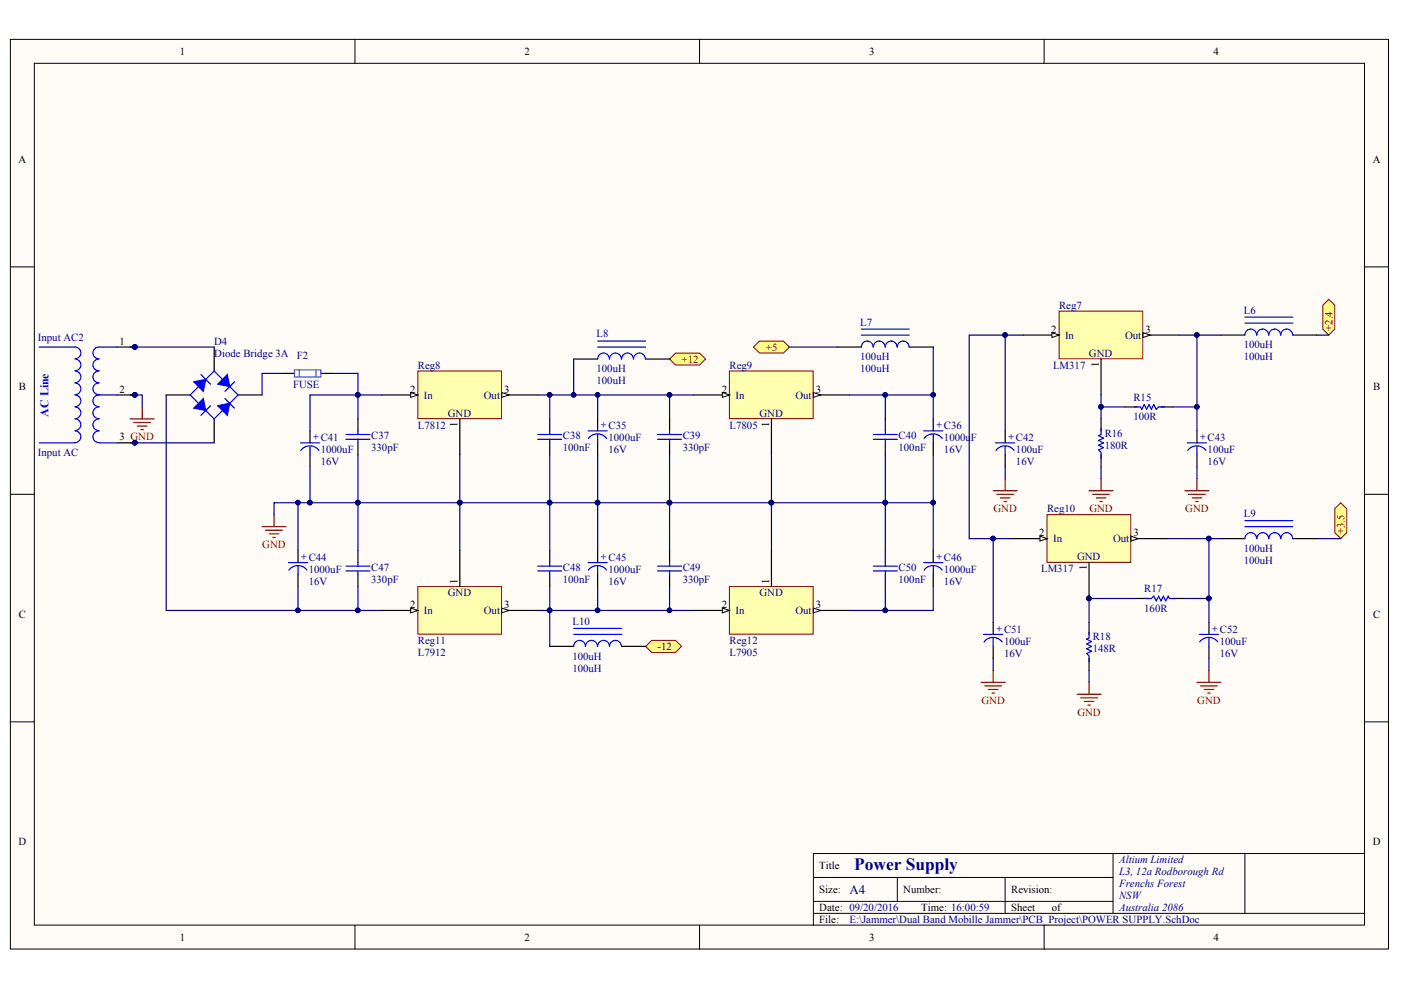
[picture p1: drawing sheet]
<svg xmlns="http://www.w3.org/2000/svg" width="297mm" height="210mm" viewBox="0 0 297 210" stroke-linecap="round" stroke-linejoin="round" font-family="sans-serif">
<g fill="#fffcf8" stroke="#000" stroke-width=".21">
<path d="M2.2 8.3h292.2v192.9h-292.2z"/>
<path d="M7.3 13.4h282v182.7h-282z"/>
</g>
<g fill="none" stroke="#000" stroke-width=".21">
<path d="M75.3 8.3v5.1M148.3 8.3v5.1M221.4 8.3v5.1M2.2 56.6h5.1M289.4 56.6h5M2.2 104.8h5.1M289.4 104.8h5M2.2 153h5.1M289.4 153h5M75.3 196.2v5.1M148.3 196.2v5.1M172.5 186h63.5"/>
<path d="M172.5 193.7h116.9M172.5 191.1h63.5M190.2 186v5.1M213.1 186v7.7M221.4 196.2v5.1M236 181v12.7M263.9 181h-91.4v15.2M289.4 181h-25.5v12.7"/>
</g>
<path d="M45.4 73.6v5.1M35.2 83.7h5.1M45.4 88.8v5.1M50.5 83.7h5.1" fill="none" stroke="#000" stroke-width=".25"/>
<path d="M42.6 79.4l2 2.1M40.3 83.7l5.1-5 5.1 5-5.1 5.1z" fill="none" stroke="#00f" stroke-width=".25"/>
<path d="M41.1 80.9l2.5-.5-.5 2.6z" fill="#00f"/>
<path d="M41.1 80.9l2.5-.5-.5 2.6zM49.7 80.9l-2 2.1" fill="none" stroke="#00f" stroke-width=".25"/>
<path d="M46.2 81.5l2-2.1 .5 2.6z" fill="#00f"/>
<path d="M44.6 86l-2 2.1M46.2 81.5l2-2.1 .5 2.6z" fill="none" stroke="#00f" stroke-width=".25"/>
<path d="M41.1 86.5l2-2 .5 2.5z" fill="#00f"/>
<path d="M41.1 86.5l2-2 .5 2.5zM47.7 84.5l2 2" fill="none" stroke="#00f" stroke-width=".25"/>
<path d="M46.2 86l2.5-.5-.5 2.6z" fill="#00f"/>
<path d="M46.2 86l2.5-.5-.5 2.6z" fill="none" stroke="#00f" stroke-width=".25"/>
<path d="M27.6 88.8h5.1M28.4 89.6h3.5M29.1 90.3h2.1M29.9 91.1h.5M30.2 86.3v2.5" fill="none" stroke="#800000" stroke-width=".25"/>
<path d="M27.6 73.6h17.8M27.6 93.9h17.8" fill="none" stroke="#000080" stroke-width=".25"/>
<g fill="#000080" stroke="#000080" stroke-width=".21">
<circle cx="28.6" cy="73.6" r=".49"/>
<circle cx="28.6" cy="93.9" r=".49"/>
</g>
<path d="M88.6 78.7h17.7v10.1h-17.7z" fill="#ffffb0" stroke="#800000" stroke-width=".21"/>
<path d="M81 83.7h7.6M97.5 88.8v7.6" fill="none" stroke="#000" stroke-width=".25"/>
<path d="M87.1 83.2l1.5 .5-1.5 .5z" fill="#fffcf8"/>
<path d="M87.1 83.2l1.5 .5-1.5 .5z" fill="none" stroke="#000" stroke-width=".21"/>
<path d="M106.4 83.7h7.6" fill="none" stroke="#000" stroke-width=".25"/>
<path d="M106.4 83.2l1.5 .5-1.5 .5z" fill="#fffcf8"/>
<path d="M106.4 83.2l1.5 .5-1.5 .5z" fill="none" stroke="#000" stroke-width=".21"/>
<path d="M88.6 124.4h17.7v10.1h-17.7z" fill="#ffffb0" stroke="#800000" stroke-width=".21"/>
<path d="M97.5 116.7v7.7M81 129.4h7.6" fill="none" stroke="#000" stroke-width=".25"/>
<path d="M87.1 128.9l1.5 .5-1.5 .5z" fill="#fffcf8"/>
<path d="M87.1 128.9l1.5 .5-1.5 .5z" fill="none" stroke="#000" stroke-width=".21"/>
<path d="M106.4 129.4h7.6" fill="none" stroke="#000" stroke-width=".25"/>
<path d="M106.4 128.9l1.5 .5-1.5 .5z" fill="#fffcf8"/>
<path d="M106.4 128.9l1.5 .5-1.5 .5z" fill="none" stroke="#000" stroke-width=".21"/>
<path d="M154.6 78.7h17.8v10.1h-17.8z" fill="#ffffb0" stroke="#800000" stroke-width=".21"/>
<path d="M147 83.7h7.7M163.6 88.8v7.6" fill="none" stroke="#000" stroke-width=".25"/>
<path d="M153.1 83.2l1.6 .5-1.6 .5z" fill="#fffcf8"/>
<path d="M153.1 83.2l1.6 .5-1.6 .5z" fill="none" stroke="#000" stroke-width=".21"/>
<path d="M172.5 83.7h7.6" fill="none" stroke="#000" stroke-width=".25"/>
<path d="M172.5 83.2l1.5 .5-1.5 .5z" fill="#fffcf8"/>
<path d="M172.5 83.2l1.5 .5-1.5 .5z" fill="none" stroke="#000" stroke-width=".21"/>
<path d="M154.6 124.4h17.8v10.1h-17.8z" fill="#ffffb0" stroke="#800000" stroke-width=".21"/>
<path d="M163.6 116.7v7.7M147 129.4h7.7" fill="none" stroke="#000" stroke-width=".25"/>
<path d="M153.1 128.9l1.6 .5-1.6 .5z" fill="#fffcf8"/>
<path d="M153.1 128.9l1.6 .5-1.6 .5z" fill="none" stroke="#000" stroke-width=".21"/>
<path d="M172.5 129.4h7.6" fill="none" stroke="#000" stroke-width=".25"/>
<path d="M172.5 128.9l1.5 .5-1.5 .5z" fill="#fffcf8"/>
<path d="M172.5 128.9l1.5 .5-1.5 .5z" fill="none" stroke="#000" stroke-width=".21"/>
<g fill="none" stroke="#000" stroke-width=".25">
<path d="M65.7 91.4v2.5M65.7 96.4v2.6M75.9 88.8v2.6M75.9 93.9v2.5M116.6 88.8v2.6M116.6 93.9v2.5M126.7 88.8v2.6M126.7 93.9v2.5M142 88.8v2.6M142 93.9v2.5M187.7 88.8v2.6M187.7 93.9v2.5"/>
<path d="M197.9 88.8v2.6M197.9 93.9v2.5M213.1 91.4v2.5M213.1 96.4v2.6M253.8 91.4v2.5M253.8 96.4v2.6M63.2 116.7v2.6M75.9 116.7v2.6M116.6 116.7v2.6M126.7 116.7v2.6M142 116.7v2.6M187.7 116.7v2.6"/>
<path d="M197.9 116.7v2.6M63.2 121.8v2.6M75.9 121.8v2.6M116.6 121.8v2.6M126.7 121.8v2.6M142 121.8v2.6M187.7 121.8v2.6M197.9 121.8v2.6M210.6 132v2.5M210.6 137v2.6M256.3 132v2.5M256.3 137v2.6"/>
</g>
<g fill="none" stroke="#00f" stroke-width=".25">
<path d="M63.7 93.9h4.1M65.7 94.7v1.7M67.6 95.5a2.39 2.39 0 0 0-3.8 0M73.4 92.1h5M73.4 93.1h5M75.9 91.4v.7M75.9 93.1v.8M114 92.1h5.1M114 93.1h5.1M116.6 91.4v.7M116.6 93.1v.8M124.7 91.4h4"/>
<path d="M124.8 92.9a2.41 2.41 0 0 1 3.8 .1M126.7 92.1v1.8M139.4 92.1h5.1M139.4 93.1h5.1M142 91.4v.7M142 93.1v.8M185.2 92.1h5M185.2 93.1h5M187.7 91.4v.7M187.7 93.1v.8M195.8 91.4h4.1M197.9 92.1v1.8"/>
<path d="M199.8 93a2.39 2.39 0 0 0-3.9 0M211.1 93.9h4M213.1 94.7v1.7M215 95.5a2.39 2.39 0 0 0-3.8 0M251.7 93.9h4.1M253.8 94.7v1.7M255.7 95.5a2.39 2.39 0 0 0-3.9 0M61.2 119.3h4M75.9 119.3v.7M116.6 119.3v.7M124.7 119.3h4M142 119.3v.7"/>
<path d="M187.7 119.3v.7M195.8 119.3h4.1M63.2 120v1.8M65.1 120.9a2.39 2.39 0 0 0-3.9 0M73.4 120h5M73.4 121.1h5M75.9 121.1v.7M114 120h5.1M114 121.1h5.1M116.6 121.1v.7M124.8 120.9a2.41 2.41 0 0 1 3.8 0M126.7 120v1.8"/>
<path d="M139.4 120h5.1M139.4 121.1h5.1M142 121.1v.7M185.2 120h5M185.2 121.1h5M187.7 121.1v.7M197.9 120v1.8M199.8 120.9a2.39 2.39 0 0 0-3.9 0M208.5 134.5h4.1M210.6 135.3v1.7M212.5 136.1a2.39 2.39 0 0 0-3.9 0M254.3 134.5h4"/>
<path d="M254.4 136.1a2.41 2.41 0 0 1 3.8 0M256.3 135.3v1.7"/>
</g>
<path d="M222 109.1h17.7v10.1h-17.7z" fill="#ffffb0" stroke="#800000" stroke-width=".21"/>
<path d="M214.4 114.2h7.6M230.9 119.3v7.6" fill="none" stroke="#000" stroke-width=".25"/>
<circle cx="230.9" cy="126.9" r=".49" fill="#000080" stroke="#000080" stroke-width=".21"/>
<path d="M220.5 113.7l1.5 .5-1.5 .5z" fill="#fffcf8"/>
<path d="M220.5 113.7l1.5 .5-1.5 .5z" fill="none" stroke="#000" stroke-width=".21"/>
<path d="M239.8 114.2h7.6" fill="none" stroke="#000" stroke-width=".25"/>
<path d="M239.8 113.7l1.5 .5-1.5 .5z" fill="#fffcf8"/>
<path d="M239.8 113.7l1.5 .5-1.5 .5z" fill="none" stroke="#000" stroke-width=".21"/>
<g fill="#000080" stroke="#000080" stroke-width=".21">
<circle cx="230.9" cy="126.9" r=".49"/>
<circle cx="75.9" cy="129.4" r=".49"/>
<circle cx="141.9" cy="129.4" r=".48"/>
<circle cx="126.7" cy="129.4" r=".48"/>
<circle cx="116.5" cy="129.4" r=".48"/>
<circle cx="116.5" cy="83.7" r=".48"/>
<circle cx="126.7" cy="83.7" r=".48"/>
<circle cx="141.9" cy="83.7" r=".48"/>
<circle cx="187.7" cy="129.4" r=".48"/>
<circle cx="187.7" cy="83.7" r=".48"/>
<circle cx="197.8" cy="106.6" r=".48"/>
<circle cx="187.7" cy="106.6" r=".48"/>
<circle cx="163.5" cy="106.6" r=".49"/>
<circle cx="141.9" cy="106.6" r=".48"/>
<circle cx="126.7" cy="106.6" r=".48"/>
<circle cx="116.5" cy="106.6" r=".48"/>
<circle cx="97.5" cy="106.6" r=".48"/>
<circle cx="75.9" cy="106.6" r=".49"/>
<circle cx="233.4" cy="86.3" r=".48"/>
<circle cx="253.7" cy="86.3" r=".48"/>
<circle cx="256.3" cy="126.9" r=".49"/>
<circle cx="213.1" cy="71" r=".48"/>
</g>
<path d="M233.4 88.8v2.6M233.4 96.4v2.6M238.5 86.3h2.6M246.2 86.3h2.5M230.9 132v2.5M230.9 139.6v2.5M241.1 126.9h2.5M248.7 126.9h2.5" fill="none" stroke="#000" stroke-width=".25"/>
<path d="M233.4 90.8v1.3l-.5 .3 1.1 .5-1.1 .5 1.1 .5-1.1 .5 1.1 .5-1.1 .5 .5 .5v1.3M240.6 86.3h1.2l.3 .5 .5-1 .5 1 .5-1 .5 1 .5-1 .5 1 .5-.5h1.3M230.9 134v1.3l-.5 .2 1 .5-1 .5 1 .5-1 .6 1 .5-1 .5 .5 .5v1.2M242.8 126.9h1.3l.5-.5 .5 1 .5-1 .6 1 .5-1 .5 1 .5-1 .2 .5h1.3" fill="none" stroke="#00f" stroke-width=".25"/>
<g fill="none" stroke="#000080" stroke-width=".25">
<path d="M216.9 71h-3.8v20.4M75.9 96.4v20.3M114 83.7h2.6v5.1M116.6 96.4v20.3M126.7 96.4v20.3M126.7 83.7v5.1M142 96.4v20.3M142 83.7v5.1M163.6 96.4v20.3M187.7 96.4v20.3M187.7 83.7v5.1M213.1 99v2.5"/>
<path d="M233.4 83.7v2.6h5.1M233.4 86.3v2.5M233.4 99v2.5M248.7 86.3h5.1M253.8 99v2.5M75.9 106.6h122M75.9 124.4v5M116.6 124.4v5M126.7 124.4v5M142 124.4v5M187.7 124.4v5M197.9 124.4v5h-17.8"/>
<path d="M210.6 139.6v2.5M241.1 126.9h-10.2v5.1M251.2 126.9h5.1M256.3 139.6v2.5M230.9 142.1v2.6"/>
</g>
<g fill="none" stroke="#800000" stroke-width=".25">
<path d="M55.6 111.7h5M56.3 112.4h3.6M57.1 113.2h2M57.9 113.9h.5M58.1 109.1v2.6M210.6 104h5.1M211.3 104.8h3.6M212.1 105.6h2M212.9 106.3h.5M213.1 101.5v2.5M230.9 104h5.1M231.7 104.8h3.5"/>
<path d="M232.4 105.6h2.1M233.2 106.3h.5M233.4 101.5v2.5M251.2 104h5.1M252 104.8h3.6M252.8 105.6h2M253.5 106.3h.5M253.8 101.5v2.5M208 144.7h5.1M208.8 145.4h3.6M209.6 146.2h2M210.3 146.9h.5"/>
<path d="M210.6 142.1v2.6M228.4 147.2h5M229.1 148h3.6M229.9 148.7h2M230.6 149.5h.6M230.9 144.7v2.5M253.8 144.7h5.1M254.5 145.4h3.6M255.3 146.2h2M256.1 146.9h.5M256.3 142.1v2.6"/>
</g>
<g fill="#ffff80" stroke="#800000" stroke-width=".21">
<path d="M159.8 73.6l1.2-1.3h5.1l1.3 1.3-1.3 1.3h-5.1z" fill-rule="evenodd"/>
<path d="M142 76.1l1.2-1.2h5.1l1.3 1.2-1.3 1.3h-5.1z" fill-rule="evenodd"/>
<path d="M136.9 137l1.3-1.2h5l1.3 1.2-1.3 1.3h-5z" fill-rule="evenodd"/>
</g>
<path d="M197.9 96.4v20.3" fill="none" stroke="#000080" stroke-width=".25"/>
<circle cx="197.8" cy="106.6" r=".48" fill="#000080" stroke="#000080" stroke-width=".21"/>
<g fill="#ffff80" stroke="#800000" stroke-width=".21">
<path d="M280.5 64.7l1.2-1.3 1.3 1.3v5.1l-1.3 1.2-1.2-1.2z" fill-rule="evenodd"/>
<path d="M283 107.9l1.3-1.3 1.2 1.3v5l-1.2 1.3-1.3-1.3z" fill-rule="evenodd"/>
</g>
<g fill="none" stroke="#000" stroke-width=".25">
<path d="M24.8 73.6h3.8M59.9 79.2h2.5M68 79.2h2.6M121.6 76.1h5.1M136.9 76.1h5.1M177.5 73.6h5.1M192.8 73.6h5.1M24.8 93.9h3.8M24.8 83.7h3.8M258.9 114.2h5M274.1 114.2h5.1M116.6 137h5"/>
<path d="M131.8 137h5.1"/>
</g>
<g fill="none" stroke="#00f" stroke-width=".25">
<path d="M8.3 73.6h7.6a1.24 1.24 0 0 1 1.2 1.2 1.24 1.24 0 0 1-1.2 1.3M15.9 76.1a1.24 1.24 0 0 1 1.2 1.3 1.24 1.24 0 0 1-1.2 1.2M15.9 78.7a1.24 1.24 0 0 1 1.2 1.2 1.24 1.24 0 0 1-1.2 1.3M21 78.7a1.24 1.24 0 0 0-1.3 1.2 1.24 1.24 0 0 0 1.3 1.3M21 76.1a1.24 1.24 0 0 0-1.3 1.3 1.24 1.24 0 0 0 1.3 1.2M24.8 73.6h-3.8a1.24 1.24 0 0 0-1.3 1.2 1.24 1.24 0 0 0 1.3 1.3M126.7 73.6h10.2M126.7 72.3h10.2M131.7 76.1a1.27 1.27 0 0 0-1.2-1.2 1.27 1.27 0 0 0-1.3 1.2 1.25 1.25 0 0 0-1.2-1.2 1.25 1.25 0 0 0-1.3 1.2M136.8 76.1a1.27 1.27 0 0 0-1.2-1.2 1.27 1.27 0 0 0-1.3 1.2 1.25 1.25 0 0 0-1.3-1.2 1.25 1.25 0 0 0-1.2 1.2M182.6 71h10.2M182.6 69.8h10.2"/>
<path d="M185.1 73.6a1.25 1.25 0 0 0-1.2-1.3 1.25 1.25 0 0 0-1.3 1.3M187.7 73.6a1.25 1.25 0 0 0-1.3-1.3 1.25 1.25 0 0 0-1.2 1.3M190.2 73.6a1.25 1.25 0 0 0-1.3-1.3 1.25 1.25 0 0 0-1.2 1.3M192.7 73.6a1.25 1.25 0 0 0-1.2-1.3 1.25 1.25 0 0 0-1.3 1.3M8.3 93.9h7.6M15.9 81.2a1.24 1.24 0 0 1 1.2 1.2 1.24 1.24 0 0 1-1.2 1.3M15.9 83.7a1.24 1.24 0 0 1 1.2 1.3 1.24 1.24 0 0 1-1.2 1.2M15.9 86.3a1.24 1.24 0 0 1 1.2 1.2 1.24 1.24 0 0 1-1.2 1.3M15.9 88.8a1.24 1.24 0 0 1 1.2 1.3 1.24 1.24 0 0 1-1.2 1.2M15.9 91.4a1.24 1.24 0 0 1 1.2 1.2 1.24 1.24 0 0 1-1.2 1.2M21 88.8a1.24 1.24 0 0 0-1.3 1.3 1.24 1.24 0 0 0 1.3 1.2M21 86.3a1.24 1.24 0 0 0-1.3 1.2 1.24 1.24 0 0 0 1.3 1.3"/>
<path d="M21 81.2a1.24 1.24 0 0 0-1.3 1.2 1.24 1.24 0 0 0 1.3 1.3M21 91.4a1.24 1.24 0 0 0-1.3 1.2 1.24 1.24 0 0 0 1.3 1.2M21 93.9h3.8M24.8 83.7h-3.8a1.24 1.24 0 0 0-1.3 1.3 1.24 1.24 0 0 0 1.3 1.2M263.9 111.7h10.2M263.9 110.4h10.2M269 114.2a1.27 1.27 0 0 0-1.3-1.3 1.27 1.27 0 0 0-1.3 1.3 1.25 1.25 0 0 0-1.2-1.3 1.25 1.25 0 0 0-1.3 1.3M271.5 114.2a1.25 1.25 0 0 0-1.2-1.3 1.25 1.25 0 0 0-1.3 1.3M274.1 114.2a1.25 1.25 0 0 0-1.3-1.3 1.25 1.25 0 0 0-1.2 1.3M121.6 134.5h10.2M121.6 133.2h10.2M126.7 137a1.27 1.27 0 0 0-1.3-1.2 1.27 1.27 0 0 0-1.3 1.2 1.25 1.25 0 0 0-1.2-1.2 1.25 1.25 0 0 0-1.3 1.2"/>
<path d="M131.7 137a1.27 1.27 0 0 0-1.2-1.2 1.27 1.27 0 0 0-1.3 1.2 1.25 1.25 0 0 0-1.2-1.2 1.25 1.25 0 0 0-1.3 1.2"/>
</g>
<g fill="none" stroke="#000080" stroke-width=".25">
<path d="M121.6 76.1v7.6M167.4 73.6h10.1M197.9 73.6v10.1M213.1 71h-7.6v43.2h5.1M253.8 71h5.1M279.2 71h2.5M27.6 83.7h2.6v2.6M65.7 99v7.6M81 83.7h-5.1v5.1M116.6 83.7h30.4M180.1 83.7h17.8v5.1M63.2 106.6v10.1"/>
<path d="M75.9 106.6h-17.8v2.5M214.4 114.2h-3.8v17.8M247.4 114.2h8.9v17.8M256.3 114.2h2.6M279.2 114.2h5.1M116.6 129.4v7.6"/>
</g>
<g fill="#000080" stroke="#000080" stroke-width=".21">
<circle cx="256.3" cy="114.2" r=".49"/>
<circle cx="256.3" cy="126.9" r=".49"/>
<circle cx="253.7" cy="71" r=".48"/>
<circle cx="187.7" cy="83.7" r=".48"/>
<circle cx="197.8" cy="83.7" r=".48"/>
<circle cx="141.9" cy="83.7" r=".48"/>
<circle cx="126.7" cy="83.7" r=".48"/>
<circle cx="121.6" cy="83.7" r=".48"/>
<circle cx="116.5" cy="83.7" r=".48"/>
<circle cx="65.7" cy="106.6" r=".49"/>
<circle cx="75.9" cy="106.6" r=".49"/>
<circle cx="63.2" cy="106.6" r=".48"/>
<circle cx="28.6" cy="83.7" r=".49"/>
<circle cx="116.5" cy="129.4" r=".48"/>
<circle cx="210.5" cy="114.2" r=".49"/>
<circle cx="213.1" cy="71" r=".48"/>
<circle cx="75.9" cy="83.7" r=".49"/>
<circle cx="28.6" cy="73.6" r=".49"/>
<circle cx="28.6" cy="93.9" r=".49"/>
</g>
<path d="M62.4 78.4h5.6v1.5h-5.6zM63.4 78.4v1.5M67 78.4v1.5" fill="none" stroke="#009cca" stroke-width=".25"/>
<path d="M224.6 66h17.7v10.1h-17.7z" fill="#ffffb0" stroke="#800000" stroke-width=".21"/>
<path d="M216.9 71h7.7M233.4 76.1v7.6" fill="none" stroke="#000" stroke-width=".25"/>
<path d="M223 70.5l1.6 .5-1.6 .6z" fill="#fffcf8"/>
<path d="M223 70.5l1.6 .5-1.6 .6z" fill="none" stroke="#000" stroke-width=".21"/>
<path d="M242.3 71h7.7" fill="none" stroke="#000" stroke-width=".25"/>
<path d="M242.3 70.5l1.6 .5-1.6 .6z" fill="#fffcf8"/>
<path d="M242.3 70.5l1.6 .5-1.6 .6z" fill="none" stroke="#000" stroke-width=".21"/>
<path d="M258.9 71h5M274.1 71h5.1" fill="none" stroke="#000" stroke-width=".25"/>
<path d="M263.9 68.5h10.2M263.9 67.2h10.2M269 71a1.27 1.27 0 0 0-1.3-1.2 1.27 1.27 0 0 0-1.3 1.2 1.25 1.25 0 0 0-1.2-1.2 1.25 1.25 0 0 0-1.3 1.2M271.5 71a1.25 1.25 0 0 0-1.2-1.2 1.25 1.25 0 0 0-1.3 1.2M274.1 71a1.25 1.25 0 0 0-1.3-1.2 1.25 1.25 0 0 0-1.2 1.2" fill="none" stroke="#00f" stroke-width=".25"/>
<path d="M59.9 79.2h-4.3v4.5M70.6 79.2h5.3v4.5h-10.2v7.7M250 71h3.8v20.4M35.2 83.7v45.7h28M97.5 96.4v20.3M63.2 124.4v5h17.8M114 129.4h33" fill="none" stroke="#000080" stroke-width=".25"/>
<g fill="#000080" stroke="#000080" stroke-width=".21">
<circle cx="253.7" cy="86.3" r=".48"/>
<circle cx="253.7" cy="71" r=".48"/>
<circle cx="63.2" cy="129.4" r=".48"/>
<circle cx="75.9" cy="83.7" r=".49"/>
<circle cx="75.9" cy="129.4" r=".49"/>
<circle cx="116.5" cy="129.4" r=".48"/>
<circle cx="126.7" cy="129.4" r=".48"/>
<circle cx="141.9" cy="129.4" r=".48"/>
<circle cx="97.5" cy="106.6" r=".48"/>
</g>
<text font-size="3.7" fill="#000080" x="181.1" y="184.5">Power Supply</text>
<text font-size="2.7" fill="#000080" x="180.1" y="189.5">A4</text>
<text font-size="2.5" fill="#00f" x="10.3" y="88.3" transform="rotate(-90 10.3 88.3)">AC Line</text>
<g font-size="2.3">
<text x="38.1" y="11.7">1</text>
<text x="111.2" y="11.7">2</text>
<text x="184.3" y="11.7">3</text>
<text x="257.3" y="11.7">4</text>
<text x="3.9" y="34.5">A</text>
<text x="291.1" y="34.5">A</text>
<text x="222.9" y="70.5">2</text>
<text x="242.9" y="70.5">3</text>
<text x="25.3" y="73.1">1</text>
<text x="233" y="77.8" transform="rotate(-90 233 77.8)">1</text>
<text x="4" y="82.7">B</text>
<text x="25.3" y="83.3">2</text>
<text x="86.9" y="83.3">2</text>
<text x="106.9" y="83.3">3</text>
<text x="153" y="83.3">2</text>
<text x="173" y="83.3">3</text>
<text x="291.1" y="82.7">B</text>
<text x="25.3" y="93.4">3 GND</text>
<text x="97" y="90.5" transform="rotate(-90 97 90.5)">1</text>
<text x="163.1" y="90.5" transform="rotate(-90 163.1 90.5)">1</text>
<text x="220.4" y="113.7">2</text>
<text x="240.3" y="113.7">3</text>
<text x="97" y="123.8" transform="rotate(-90 97 123.8)">1</text>
<text x="163.1" y="123.8" transform="rotate(-90 163.1 123.8)">1</text>
<text x="230.4" y="120.9" transform="rotate(-90 230.4 120.9)">1</text>
<text x="4" y="131">C</text>
<text x="86.9" y="129">2</text>
<text x="106.9" y="129">3</text>
<text x="153" y="129">2</text>
<text x="173" y="129">3</text>
<text x="291.1" y="131">C</text>
<text x="3.9" y="179.2">D</text>
<text x="291.1" y="179.2">D</text>
<text x="173.7" y="184.3">Title</text>
<text x="173.7" y="189.4">Size:</text>
<text x="191.5" y="189.4">Number:</text>
<text x="214.4" y="189.4">Revision:</text>
<text x="173.7" y="193.2">Date: 09/20/2016</text>
<text x="173.7" y="195.7">File:</text>
<text x="195.3" y="193.2">Time: 16:00:59</text>
<text x="214.4" y="193.2">Sheet</text>
<text x="223" y="193.2">of</text>
<text x="38.1" y="199.5">1</text>
<text x="111.2" y="199.5">2</text>
<text x="184.3" y="199.5">3</text>
<text x="257.3" y="199.5">4</text>
</g>
<g font-size="2.3" fill="#000080">
<text x="224.5" y="65.5">Reg7</text>
<text x="126.5" y="71.6">L8</text>
<text x="182.4" y="69">L7</text>
<text x="225.8" y="71.8">In</text>
<text x="238.5" y="71.8">Out</text>
<text x="263.7" y="66.5">L6</text>
<text x="8" y="72.3">Input AC2</text>
<text x="45.4" y="73.1">D4</text>
<text x="45.4" y="75.6">Diode Bridge 3A</text>
<text x="62.9" y="76.2">F2</text>
<text x="182.4" y="76.4">100uH</text>
<text x="230.9" y="75.6">GND</text>
<text x="263.7" y="76.4">100uH</text>
<text x="263.7" y="73.8">100uH</text>
<text x="62.2" y="82.2">FUSE</text>
<text x="88.6" y="78.2">Reg8</text>
<text x="126.5" y="81.5">100uH</text>
<text x="126.5" y="78.9">100uH</text>
<text x="154.7" y="78.2">Reg9</text>
<text x="182.4" y="78.9">100uH</text>
<text x="223.3" y="78.2">LM317</text>
<text x="89.9" y="84.5">In</text>
<text x="94.9" y="88.3">GND</text>
<text x="102.6" y="84.5">Out</text>
<text x="156" y="84.5">In</text>
<text x="161" y="88.3">GND</text>
<text x="168.6" y="84.5">Out</text>
<text x="240.3" y="89.1">100R</text>
<text x="240.3" y="85">R15</text>
<text x="78.7" y="95.7">330pF</text>
<text x="78.7" y="93.1">C37</text>
<text x="88.6" y="90.9">L7812</text>
<text x="119.3" y="95.7">100nF</text>
<text x="119.3" y="93.1">C38</text>
<text x="129" y="93.5">1000uF</text>
<text x="144.7" y="95.7">330pF</text>
<text x="144.7" y="93.1">C39</text>
<text x="154.7" y="90.9">L7805</text>
<text x="190.5" y="95.7">100nF</text>
<text x="190.5" y="93.1">C40</text>
<text x="200.1" y="93.5">1000uF</text>
<text x="234.2" y="95.2">180R</text>
<text x="234.2" y="92.6">R16</text>
<text x="8" y="96.7">Input AC</text>
<text x="68" y="96.1">1000uF</text>
<text x="68" y="98.6">16V</text>
<text x="129" y="96.1">16V</text>
<text x="200.1" y="96.1">16V</text>
<text x="215.4" y="96.1">100uF</text>
<text x="215.4" y="98.6">16V</text>
<text x="256" y="96.1">100uF</text>
<text x="256" y="98.6">16V</text>
<text x="222" y="108.6">Reg10</text>
<text x="263.7" y="109.7">L9</text>
<text x="223.3" y="115">In</text>
<text x="228.3" y="118.8">GND</text>
<text x="236" y="115">Out</text>
<text x="263.7" y="119.5">100uH</text>
<text x="263.7" y="117">100uH</text>
<text x="65.5" y="121.4">1000uF</text>
<text x="65.5" y="124">16V</text>
<text x="78.7" y="123.6">330pF</text>
<text x="78.7" y="121.1">C47</text>
<text x="119.3" y="123.6">100nF</text>
<text x="119.3" y="121.1">C48</text>
<text x="129" y="121.4">1000uF</text>
<text x="129" y="124">16V</text>
<text x="144.7" y="123.6">330pF</text>
<text x="144.7" y="121.1">C49</text>
<text x="190.5" y="123.6">100nF</text>
<text x="190.5" y="121.1">C50</text>
<text x="200.1" y="121.4">1000uF</text>
<text x="200.1" y="124">16V</text>
<text x="220.7" y="121.3">LM317</text>
<text x="242.6" y="125.6">R17</text>
<text x="89.9" y="130.2">In</text>
<text x="94.9" y="126.4">GND</text>
<text x="102.6" y="130.2">Out</text>
<text x="156" y="130.2">In</text>
<text x="161" y="126.4">GND</text>
<text x="168.6" y="130.2">Out</text>
<text x="242.6" y="129.7">160R</text>
<text x="88.6" y="136.6">Reg11</text>
<text x="121.4" y="132.5">L10</text>
<text x="154.7" y="136.6">Reg12</text>
<text x="212.9" y="136.7">100uF</text>
<text x="231.7" y="135.8">R18</text>
<text x="258.6" y="136.7">100uF</text>
<text x="88.6" y="139.1">L7912</text>
<text x="121.4" y="142.4">100uH</text>
<text x="121.4" y="139.9">100uH</text>
<text x="154.7" y="139.1">L7905</text>
<text x="212.9" y="139.2">16V</text>
<text x="231.7" y="138.3">148R</text>
<text x="258.6" y="139.2">16V</text>
<text x="237.3" y="183">Altium Limited</text>
<text x="237.3" y="185.6">L3, 12a Rodborough Rd</text>
<text x="237.3" y="188.1">Frenchs Forest</text>
<text x="237.3" y="190.6">NSW</text>
<text x="180.1" y="195.7">E:\Jammer\Dual Band Mobille Jammer\PCB_Project\POWER SUPPLY.SchDoc</text>
<text x="237.3" y="193.2">Australia 2086</text>
</g>
<g font-size="2.3" fill="#800000">
<text x="282.5" y="70.1" transform="rotate(-90 282.5 70.1)">+2.4</text>
<text x="144.5" y="76.9">+12</text>
<text x="162.4" y="74.3">+5</text>
<text x="210.6" y="108.6">GND</text>
<text x="231" y="108.6">GND</text>
<text x="251.3" y="108.6">GND</text>
<text x="285.1" y="113.3" transform="rotate(-90 285.1 113.3)">+3.5</text>
<text x="55.6" y="116.2">GND</text>
<text x="139.4" y="137.8">-12</text>
<text x="208.1" y="149.2">GND</text>
<text x="253.8" y="149.2">GND</text>
<text x="228.4" y="151.8">GND</text>
</g>
<g font-size="2.1" fill="#00f">
<text x="66.4" y="93.3">+ C41</text>
<text x="127.4" y="90.8">+ C35</text>
<text x="198.5" y="90.8">+ C36</text>
<text x="213.8" y="93.3">+ C42</text>
<text x="254.4" y="93.3">+ C43</text>
<text x="63.9" y="118.7">+ C44</text>
<text x="127.4" y="118.7">+ C45</text>
<text x="198.5" y="118.7">+ C46</text>
<text x="211.3" y="133.9">+ C51</text>
<text x="257" y="133.9">+ C52</text>
</g>
</svg>
